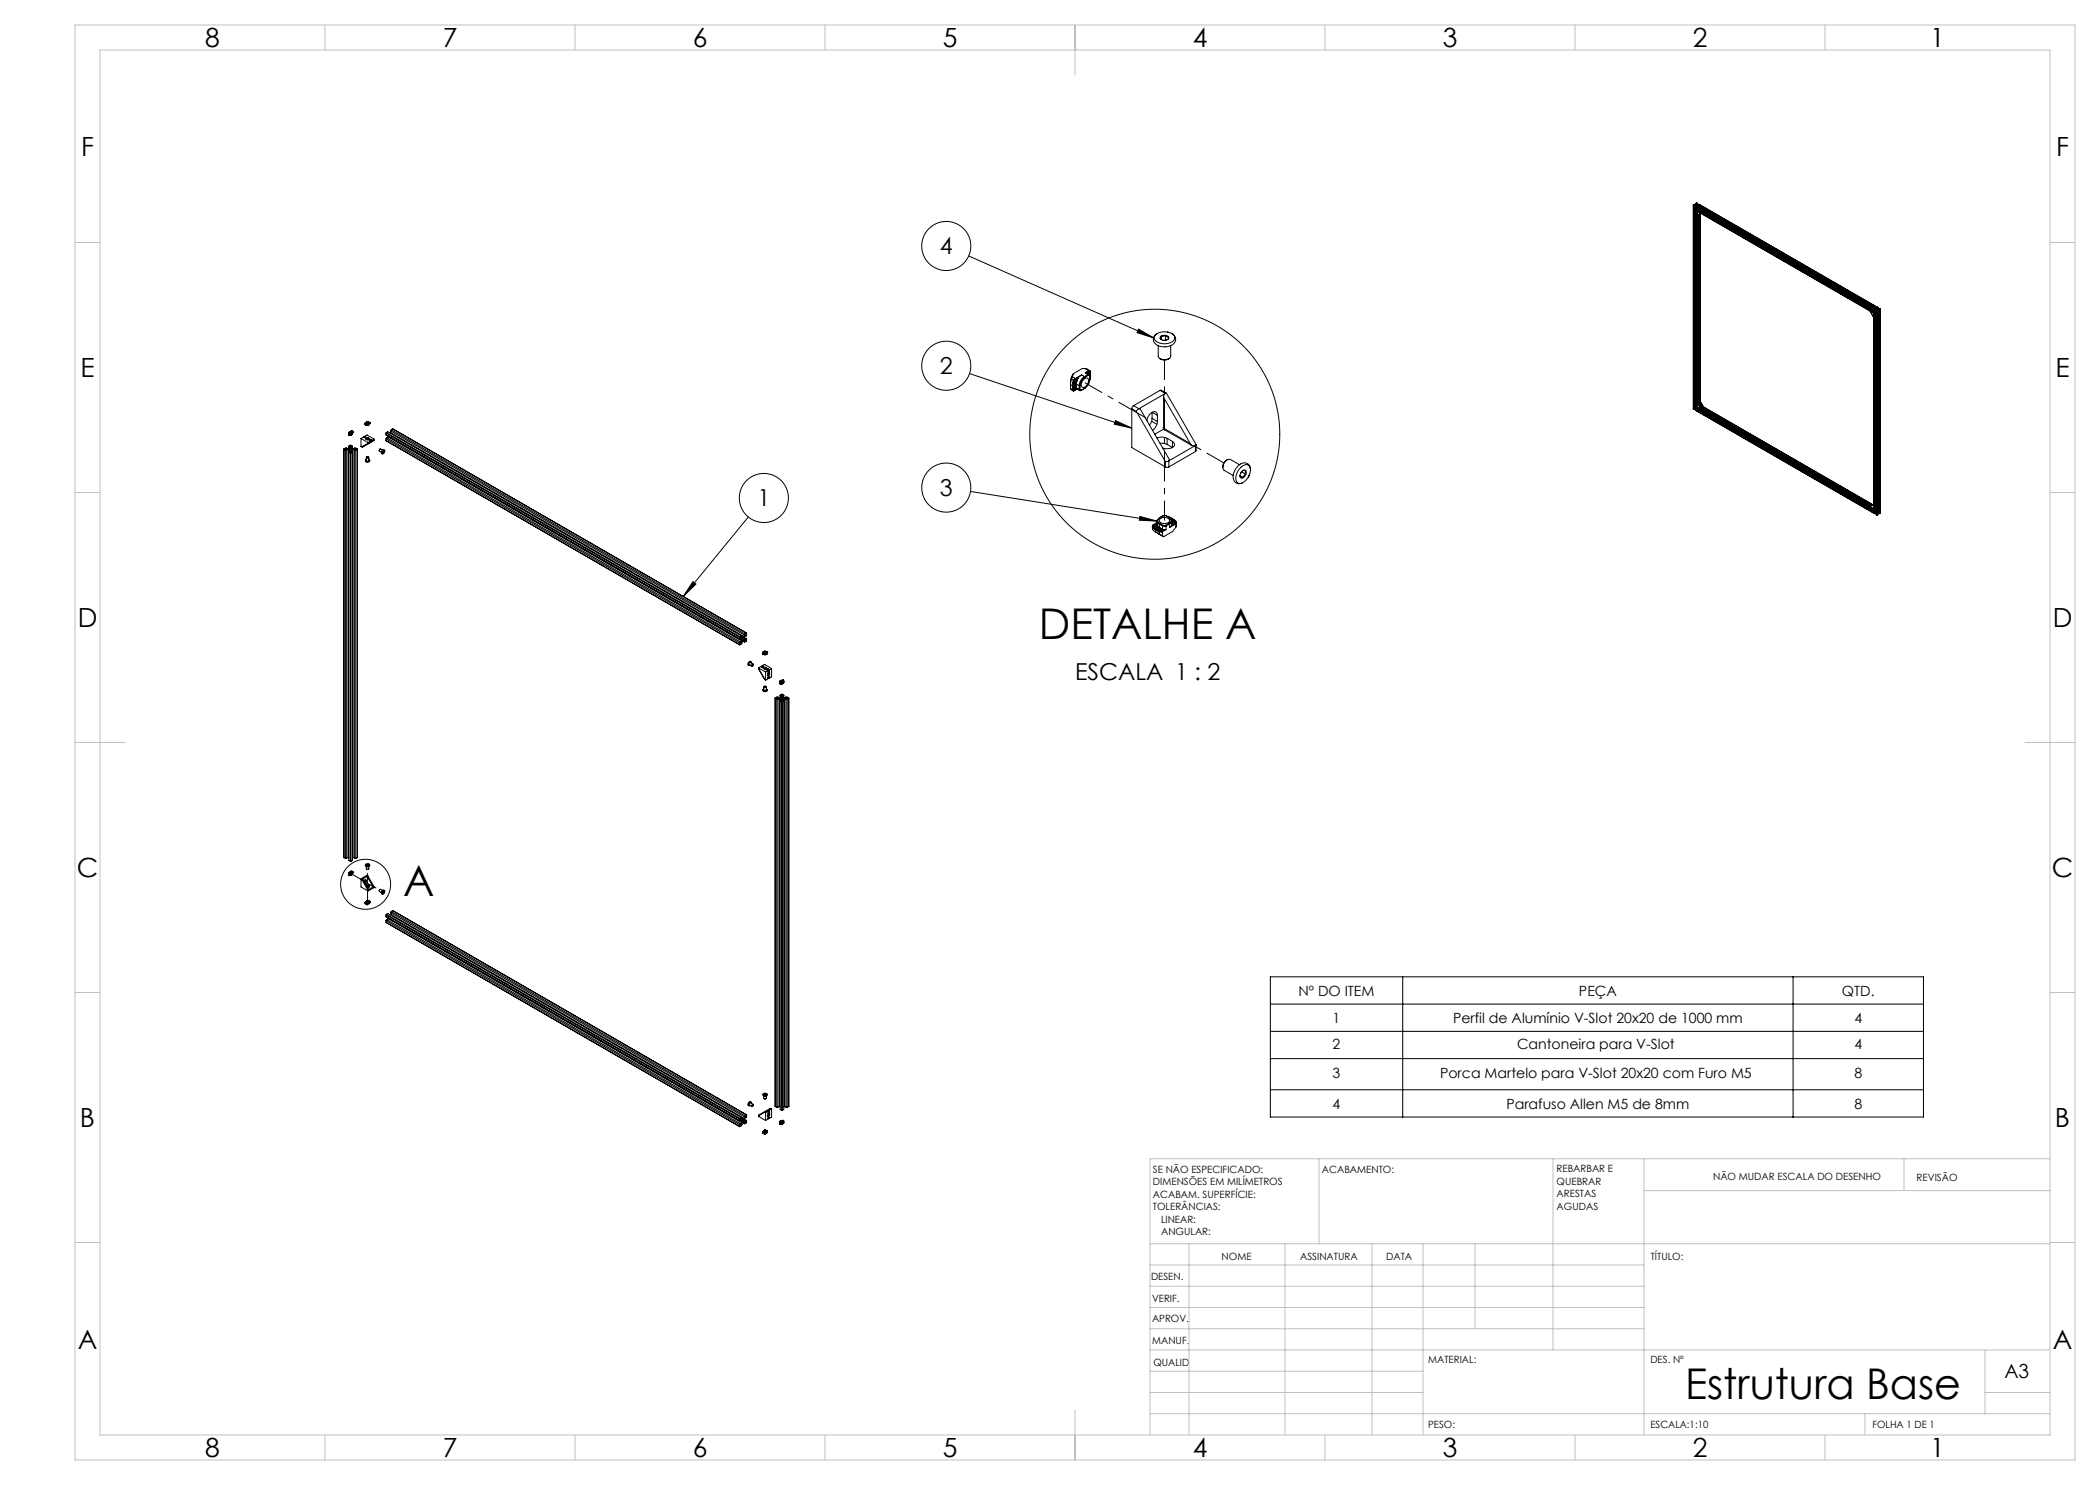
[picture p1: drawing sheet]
<svg xmlns="http://www.w3.org/2000/svg" width="420mm" height="297mm" viewBox="0 0 420 297" stroke-linecap="round" stroke-linejoin="round" font-family="sans-serif">
<g fill="none" stroke="#000" stroke-width=".2">
<path d="M193.7 51.2l37.1 16.4M338.7 41v40.8M338.7 41l.1 .1M338.8 41.1h.1M338.8 41.1v40.8M338.9 41h.2M338.9 41v.1M338.9 40.9l-.2 .1M338.9 40.9h.3M338.9 40.9v.1M338.9 41.1v40.8h-.1M339.1 41l.1 .1"/>
<path d="M339.1 41v40.8M339.2 40.9v-.2l.1-.1 .2 .1v.2M339.2 41.3l.1 .1M339.2 41.1h.1M339.2 41.1v41l.1 .1M339.2 40.9h.1M339.2 41.1v.1M339.2 41h.3zM339.2 40.7v.2M339.2 40.7v.1M339.3 41.4h.1M339.3 41.4v40.8"/>
<path d="M339.3 42.2l35.4 20.4M339.3 41.6l.1 .3M339.3 41.4l35.6 20.5M339.3 41.4v.2M339.3 42v.2M339.3 42l35.4 20.4M339.3 41.6l35.4 20.4M339.3 42l.1-.1 35.3 20.4M339.4 41.4h-.1M339.4 42.2v39.2M339.4 41.4l35.3 20.4M339.4 40.7l.1 .2"/>
<path d="M339.4 40.7l.1 .1M339.4 40.7v.2M339.5 41.1l-.1 .1 .1 .1M339.5 41.1h.1M339.5 40.9h.1M339.5 41.1v.1M339.5 41.9l.1-.1 35.1 20.3M339.5 43h.1M339.5 43h-.1h.1M339.5 41.3l-.1 .1M339.5 41.7v.1M339.5 43v37.5"/>
<path d="M339.5 41.3l35.4 20.4M339.5 43l.7-.3h-.1l-.1 37.6M339.6 41l.3 .1M339.6 41l-.1 .1M339.6 41v.3M339.6 43v37.4M339.7 40.9l35.7 20.5M339.7 40.9h.1h-.3M339.7 40.9l.1 .5M339.7 42.9v37.5M339.8 41.4l35.5 20.5M339.9 41.2v.1"/>
<path d="M339.9 42.8v37.5M339.9 41.1l35.3 20.4M339.9 41.1l-.1 .1 35.4 20.4M339.9 41.2l-.1 .2M340 42.8v37.4M340 41h.1M340 41l-.1 .1M340.1 42.6v.1M340.1 42.7l-.6 .3M193.9 74.7l32.5 10.9M214.1 77.7v.2l.5 .3M214.1 77.7l.5 .3"/>
<path d="M214.3 75.8l-.2 1.1 .4 .3M214.3 75.8l.5 .3M214.5 75.3l.6 .4-.4 .2M214.5 75.3l-.2 .5M214.5 77.8l.1 .2M214.5 77.1v.1M214.5 78l.2 .2M214.5 76.8l.1 .2-.1 .1M214.5 76.5l.1 .2M214.5 77.2h.1M214.6 78h-.1M214.6 76.2l.1 .2-.2 .1"/>
<path d="M214.6 76.7l-.1 .1M214.7 78.2h.1M214.7 74.7l-.2 .6M214.7 74.7l-.6 1.2v1.8M214.7 75.9l.1 .2M214.8 76.1l-.2 .1M215.2 77.1l.1 .2M215.2 77.6l.2 .2M215.2 77.6l-.7 .4M215.2 76.4l.1 .2M215.2 76.4l-.7 .4M215.3 77.6h-.1"/>
<path d="M215.3 76.8l.5 .3M215.3 76.8l-.8 .5 .1 .2M215.3 76.8l-.1 .1 .1 .2-.8 .4 .1 .2-.1 .1M215.3 77.3l-.1 .1 .1 .2M215.3 77.6l.5 .3M215.3 77.3l-.8 .5M215.3 77.6l-.7 .4M215.3 76.6h-.1l.1 .2M215.3 76.6l-.8 .5M215.4 77.8l.5 .3M215.4 77.8l-.7 .4M215.4 77.8h.1"/>
<path d="M215.4 76.3l-.2 .1M215.4 76.3l-.8 .4M215.5 76l-.2 .1 .1 .2M215.5 76l-1 .5M215.7 75.6l-.2 .1v.3M215.7 75.6l-1.1 .6M215.8 77.1h.2M215.8 77.9h.2M215.8 77.9l.1 .2M215.8 77.1v.8M216 77.9l.1 .2 .2-.1M216 77.1v.8"/>
<path d="M216.3 78.1h-.4M216.3 78v.1M216.3 75l-.5 .3-.1 .3M216.3 75l-1.6 .9M216.3 75l.6 .3M216.7 75.9l.6-.3h.2a1.21 1.21 0 0 1-1 1.9 1.05 1.05 0 0 1 .2-1.6zM216.9 75.3a2.34 2.34 0 0 0-1.1 1.8M216.9 75.3l.1 .2M216.9 73.7l1 .4M216.9 73.7h-.4l-1.8 1M216.9 73.7l.9 .5M217 75.5a2.15 2.15 0 0 0-1 1.6"/>
<path d="M217 77.6l-.7 .5M217 77.6l-.7 .4M217.1 74.6l.5 .3M217.2 74.5l.7 .4 .1 .3M217.2 74.5l-.1 .1M217.6 74.9l.1 .2M217.6 74.9l-.7 .4M217.7 75.1l.2-.1 .1 .2M217.7 75.1l-.7 .4M217.8 74.2l-.7 .4M217.8 74.9l.2-.1 .1 .2M217.8 74.9h-.2"/>
<path d="M217.9 74.1l-.1 .1M217.9 74.1l.2 .1M217.9 74.1l-.7 .4M218 75.9a2.15 2.15 0 0 1-1 1.7M218 75.2v.7M218.1 75.7h.1M218 75.2h.1M218 75.3l.1 .2M218 75.3h.1M218.1 74.2v.3l-.5 .2 .4-.2 .1 .2-.3 .2M218.1 74.2l-.7 .4M218.1 75.5h-.1l.1 .2"/>
<path d="M218.1 75.5h-.1M218.1 75.2l-.1 .1M218.1 75h-.1l.1 .2M218.1 75h-.1M227.7 65.8l3.1 1.8-3.4-1.1zM231.1 67a2.81 2.81 0 0 1 3.8 .3 1 1 0 0 1-.8 1.2 2.95 2.95 0 0 1-3.1-.5l-.2-.7zM231.6 69.1v2.1l.4 .5M232 71.7l.2 .1a1.57 1.57 0 0 0 1.6-.1M232 78.1l.3-.1 1 .6M232 78.1l-5.3 3M232 78.1l1.1 .6M232.1 67.4a1.11 1.11 0 0 1 1.7 .2 1.03 1.03 0 0 1-1.8 0z"/>
<path d="M232.3 67.2l-.2 .5 .3 .3M232.3 67.2v.7M232.7 79.5l5.5 9.5M232.7 79.5v6.3M233.1 78.7l-.4 .8M233.1 78.7l-5.3 3M233.1 67.1l-.8 .1M233.1 67.1l.6 .4-.2 .4M233.1 68h.1M233.1 68l-.3 .1M233.1 67.1v.9M233.3 78.7l5.9 10.2-.1 .2"/>
<path d="M233.3 78.7h-.2M233.5 66.4l.1 .1M234.1 69.1v2.1a1.49 1.49 0 0 1-2.1 .5M234.3 66.7a1.28 1.28 0 0 1 .8 1.3 1.28 1.28 0 0 1-1 1.1 2.83 2.83 0 0 1-3.3-.7 1.23 1.23 0 0 1 .6-1.7M374.1 62.2v.1M374.1 62.3l.6 1M374.7 63.3h.1M374.7 62.6h.1M374.7 61.8v40.9M374.7 61.8h.1M374.9 61.7l-.2 .1M374.9 61.7h.1"/>
<path d="M374.9 61.9v40.8M375 61.8l-.1 .1M375 61.8h.2M375 61.7v.1M375 61.7v41h-.1M375.2 61.8v40.9M375.2 61.6h.1M375.2 61.5h.4v.2M375.2 62.1l.2 .1M375.2 61.5v.2M375.2 61.7v.1M375.2 61.5v.1"/>
<path d="M375.3 61.9h.1M375.3 61.9v.1M375.3 61.9l-.1 41 .2 .1M375.3 61.9v.2M375.3 61.8h.2zM375.3 61.5v.2M375.3 61.5l-.1 .3M375.3 61.5l-.1 .1M375.4 62.2h.1M375.4 62.2v40.8M375.5 61.5l.1 .1M375.5 61.5v.2"/>
<path d="M375.5 61.9l.1 41-.2 .1M375.5 61.9h.1M375.5 61.9v.2M375.5 61.7h.1M375.6 61.7l.1 .1M375.6 62.1l-.2 .1M375.7 61.8h.1M375.7 61.8l-.1 .1M375.7 61.8v40.9M375.8 61.7v.1M375.8 61.9h.1M375.8 61.7l.3 .1"/>
<path d="M375.8 61.9v40.8h.1M375.8 61.8v.1M375.9 61.9v40.8M376.1 61.8l-.2 .1M376.1 61.8h.1M376.1 61.8v40.9M68.8 89.8v81.7M68.8 89.9l.3 .1M68.8 89.9v81.6M69.1 90h.2M69.1 90v81.7M69.3 89.9h.3"/>
<path d="M69.3 89.9h-.1l.1 .1M69.3 89.9v.1M69.3 89.6h-.2l-.3 .3M69.3 89.6l-.1 .1h.7M69.3 90v81.7h-.2M69.3 89.6v.2M69.6 89.9l.5 .2v.2h-.3v81.8l.3 .2M69.6 89.9v81.6M69.8 87v.1M69.8 87h.1M69.8 89.7v-.5l.3-.2 .4 .2v.5M69.8 90.4l.3 .2"/>
<path d="M69.8 86.6v.3M69.8 86.6h.1M69.8 90.3l.1-.3v.3M69.8 86.5v.1M69.8 86.5l.1 .1M69.8 86.9v.1M69.8 87l.1 .1M69.8 86.8h.1M69.8 86.8v.1M69.8 86.7h.1M69.8 86.7l.1 .1M69.8 87.1h.1"/>
<path d="M69.8 86.9h.1M69.9 86.7h.1M69.9 89.6v.1M69.9 86.4l-.1 .1M69.9 86.4l-.1 .6M69.9 86.6v.1M69.9 86.6h.1M69.9 89.8a.22 .22 0 0 1 .3-.1 .22 .22 0 0 1 .1 .2l-.3 .1zM69.9 89.3l.2 .2-.2 .1M69.9 89.3l-.1 .1M69.9 89.3v.3M70 86.8h.1"/>
<path d="M70 86.9v.1M70 86.9h.1M70 86.8l.1 .1M70 86.9l.1 .1M70 86.7h.1M70 86.7l-.2 .1M70 87l-.2 .1M70 87h.1M70 87l.1 .1M70 86.9l-.2 .1M70 86.8v.1M70 86.8l-.2 .1"/>
<path d="M70 86.7v.1M70 86.7l-.1 .1M70 87l-.1 .1M70 86.6v.1M70 86.6l-.2 .1M70 86.6h.1M70 86.6l-.1 .1M70.1 90.6h.1M70.1 90.6v81.7M70.1 86.5l-.1 .1M70.1 86.5l-.2 .1M70.1 86.9h.1"/>
<path d="M70.1 87h.1M70.1 87v.1M70.1 86.9v.1M70.1 86.5h.1M70.2 87h-.1M70.2 87h.1M70.2 86.4l-.1 .1M70.2 86.4l-.3 .2M70.2 86.4l.1 .1M70.2 90.6v81.7M70.3 86.5l-.2 .4M70.3 86.5h.1"/>
<path d="M70.3 86.2h.1M70.3 86.2l.2 .1M70.3 86.2l-.4 .2M70.3 89.3l-.1 .2 .4 .3 .5-.1-.2-.1M70.3 89.3l.2 .1M70.3 89.3v.3M70.3 87h-.1M70.3 86.3l.2 .1M70.4 89.6v.1M70.4 89.7h.1M70.4 90.3v-.3v.3M70.5 86.4v.1"/>
<path d="M70.5 86.4l-.2 .1M70.5 86.2v.1M70.5 86.2l-.2 .1M70.5 90.4l-.3 .2M70.5 86.4h.1M70.5 86.6l-.2 .4M70.5 86.5v.1M70.5 86.3h-.2M70.5 86.3h.1M70.5 86.5h.1M70.5 86.3l.1 .1M70.5 86.4l.1 .1"/>
<path d="M70.6 86.5h.1M70.5 86.6h.1M70.6 86.3l-.3 .2M70.6 86.5h-.1M70.6 86.4h-.1M70.6 86.3h-.1M70.6 89.9l-.4 .2v.2h.3v81.8l-.3 .2M70.6 89.9h.4M70.6 89.9v81.6M70.9 89.6h.3l.3 .3M70.9 90h.3M70.9 89.6v.2"/>
<path d="M70.9 90v81.7h.3M71 89.9h.1l-.2 .1M71 89.9v.1M71.2 90v81.7M71.5 89.9l-.3 .1M71.5 89.9v81.6M71.5 89.8v81.7M72.2 87.7l1.2-.7 1.3 .9M72.2 89.2l.2 .2M72.2 87.7l1.3 .8M72.2 87.7v1.5M72.4 89.4h.1"/>
<path d="M72.8 87.4l.1 .1M72.8 87.4h.1M72.9 87.4v.1M73 84.8v.1M73 84.7v.2M73 84.9h.1M73.1 84.5l-.1 .2 .2 .1M73.1 84.5l.2 .1M73.1 84.9h.1M73.1 87.3l-.3 .1M73.1 87.4l-.2 .1M73.1 87.3l-.2 .1"/>
<path d="M73.1 87.3v.1M73.2 84.8l.2 .1M73.2 84.8v.1M73.2 84.9v.1M73.2 87.8h.4M73.2 85h.1M73.3 91.9a.22 .22 0 0 0-.2 .3 .22 .22 0 0 0 .3 .1 .28 .28 0 0 0 .4 0 .28 .28 0 0 0 0-.4 .35 .35 0 0 1 0 .5 .35 .35 0 0 1-.5 0 .27 .27 0 0 1-.2-.2 .27 .27 0 0 1 .1-.3M73.3 91.5v.6l.2 .1 .3-.1v-.6M73.3 84.6l.3 .1M73.3 85h.1M73.3 84.6l-.1 .2M73.3 91.4h.4l-.3 .1z"/>
<path d="M73.4 85h.1M73.4 84.9v.1M73.4 91.4h-.1M73.5 84.9h-.1M73.5 84.9v.1M73.5 87.8v.2M73.5 88.5h.2M73.5 88.7h.2M73.5 88.5v.2M73.5 88.8l-1 .6M73.5 88.7l-1.1 .7M73.6 84.7l-.1 .2"/>
<path d="M73.6 87.6a.25 .25 0 0 0-.3-.1 .25 .25 0 0 0-.1 .3M73.6 87.6l.2 .1M73.6 87.6v.2M73.7 91.4a.21 .21 0 0 1-.2 .2 .21 .21 0 0 1-.2-.2M73.7 88.5v.2M73.7 85h-.4M73.7 85h.1M73.7 85v-.1l-.2 .1M73.8 87.7h.1a.28 .28 0 0 1-.2 .3 .28 .28 0 0 1-.3-.1l-.2-.1M73.8 87.7v.2l-.2-.1M73.9 84.9l-.2 .1M73.9 84.9h.1"/>
<path d="M73.9 84.8v.1M73.9 88l.1 .2M74 84.5l-.4 .2M74 84.5l-.5-.2-.4 .2M74 84.5v.2M74 84.7l-.1 .2M74 84.7h.1M74 88.1v.1M74.2 88h-.3l.1 .1M74.2 88.1l-.2 .1M74.2 88l-.2 .1M74.2 88v.1"/>
<path d="M74.2 87.9v.2M74.7 88.1l-2.2 1.3M74.7 87.9l-1 .6M74.7 87.9v.2M74.7 88.1l-1 .6M74.8 87.8l-.1 .3M76 89.8l-.2 .3M76.5 90l-.4-.2-.2 .2v.2l.4 .3M76.5 90.2a.25 .25 0 0 1 .4-.1 .25 .25 0 0 1 0 .4 .27 .27 0 0 1-.2 .3 .27 .27 0 0 1-.3-.2zM76.5 90.4l.2 .1zM76.6 90.3h.1M76.6 90.3v.1"/>
<path d="M76.6 90.3l.2 .1M76.6 90.3h.2l-.2 .3zM76.7 90.2l.1 .2M76.8 90.4l-.1 .1M76.9 90.3a.35 .35 0 0 0-.3-.4 .35 .35 0 0 0-.3 .5 .26 .26 0 0 0 0 .3 .26 .26 0 0 0 .4 0M77.2 88.1v.1M77.2 88.1l70.7 40.9M77.2 87l70.8 40.9M77.2 86.6v.4M77.2 87.8v.3M77.2 86.6l70.7 40.9M77.2 87l.1 .1"/>
<path d="M77.2 87.8l.1-.3 70.7 40.9M77.2 87.8l70.7 40.8M77.3 86.5l-.1 .1M77.3 86.5l70.7 40.8M77.3 86.5l.3-.2 70.7 40.9M77.6 87.4l70.7 40.8M77.6 87.2v.2M77.6 87.4l-.1 .2M78.1 86.5l70.7 40.8M78.1 86.5l-.1 .1M78.2 86l70.8 40.8M78.2 86l-.1 .2 70.7 40.8"/>
<path d="M78.3 86.3l-.2 .2M78.5 85.8l70.8 40.8M78.5 85.8l-.3 .2M78.6 85.8h-.1M194.1 98.3l37.3 5.9M223.1 84.1l3.3 1.5-3.5-.8zM226.4 81.7v7.8l6.7 3.9M226.4 81.7l.9 .6M226.7 81.1l-.3 .6M226.7 81.1l1.1 .6M227.3 82.3l5.8 10M227.8 81.7l.3 .1 5.8 10.1-.1 .3"/>
<path d="M227.8 81.7l-.5 .6M230.4 83.7v.4l-.5 .9M230.4 83.7l1.1 .6M231.4 87.6h.1a2.38 2.38 0 0 1 1.9 .1M231.5 83.1l-.3-.7a1.6 1.6 0 0 0-1.8 1.7M231.5 84.3a2.36 2.36 0 0 1-1 1.8M231.5 83.1v1.2M231.5 83.1l-1.1-.6v1.2M232 88.7h1l.4 .2M232.7 85.8l5.5 3.2M232.7 85.8l-1.7 1M233.1 93.4h.7"/>
<path d="M233.1 92.3v1.1M233.4 87.7l1.1 .6M233.4 87.7v1.2M233.8 92.2l-.7 .1M233.8 92.2v1.2M234.5 88.3l.4 .5a1.6 1.6 0 0 1-2.4 .8M234.5 88.3v1.2l-1.1-.6M238.2 89l.9 .1M239.1 89.1v1.2M239.1 90.3l-5.3 3.1M239.1 89.1l-5.3 3.1M239.2 88.9v1.2l-.1 .2"/>
<path d="M244.6 93.5l.2 .6 1.9 1M245.4 92l-.1 .1a1.57 1.57 0 0 0-.7 1.4M247.9 92.9l-1.8-1a1.49 1.49 0 0 0-1.5 1.6M248 95.2l.6 .3M248 95.1l.1 .4h.5M248.2 93.4a1.08 1.08 0 0 1 1.8 0 2.84 2.84 0 0 1-2 3.3 .93 .93 0 0 1-.8-1.2 3.4 3.4 0 0 1 1-2.1zM248.3 94.3v.1M248.3 94.4l-.2 .3M248.3 94.4l.8 .4M248.4 94.3l.2-.2 .5-.1a1.03 1.03 0 0 1-.9 1.6 .89 .89 0 0 1 .2-1.3zM248.6 94.1h.5v.7M249.1 94.8l-.5 .7"/>
<path d="M249.9 94.8l-.3 .7M250.1 94a1.32 1.32 0 0 0-.9-1.4 1.32 1.32 0 0 0-1.5 .5 2.67 2.67 0 0 0-.8 3.2 1.2 1.2 0 0 0 1.6 .3M338.7 81.8h.1M338.7 81.8l.1 .1M338.9 81.8h.2M339.1 81.8l.1 .1M339.3 82.2h.1M339.3 82.2l35.4 20.4M339.3 81.6l.1 .3M339.3 82l35.4 20.4M339.3 81.6l35.4 20.4M339.3 81.4v.2"/>
<path d="M339.3 82v.2M339.3 82l.1-.1 35.3 20.4M339.4 81.4l35.3 20.5-35.4-20.5M339.4 81.4h-.1M339.4 81.4h.1M339.4 80.5l.1 .1M339.5 81.9l.1-.1 35.1 20.3M339.5 80.6l.6 1.1M339.5 81.7v.2M339.5 80.6h.1M339.6 80.6l.5 1M339.7 80.9l.3-.2-.2 .4"/>
<path d="M339.8 80.7h.1M339.9 81h.1M339.8 80.7l-.1 .1M339.8 80.7l.2 .1M339.8 80.8h.1M339.8 80.8v.1M339.8 80.8l.1 .1M339.8 80.8v.2zM339.8 81.1h.1M339.9 80.8v.1M339.9 80.7l-.2 .1M339.9 81.1l.4 .1-.3 .1"/>
<path d="M339.9 81.1h.1M339.9 80.9v.1M340 80.2l.1 .1M340 80.2l-.6 .3M340 80.9h.1M340 81.2h.1M340 81.4h.1M340 80.4v.6M340 81l.6 .3M340 80.4l.6 .9M340 81l-.1 .1M340.1 80.3l-.1 .1"/>
<path d="M340.1 81.7v.1M340.1 80.3l-.6 .3M340.1 81.2h-.1M340.1 81.2v.1M340.1 81.3h.1M340.1 81.3h-.1M340.1 80.3h.1M340.1 80.3l.6 1M340.1 81.1h.1M340.1 81.6v.1M340.1 81.6v.2M340.2 81.4h.1"/>
<path d="M340.2 81.1l.1 .2-.2 .1M340.2 81.7l33.9 19.6v.1M340.3 81.3l-.2 .1M340.3 81.7l33.8 19.5M340.4 81.6l33.9 19.5M340.6 81.5l33.8 19.5M340.6 81.3h.1M340.7 81.3v.2M340.7 81.5l-.6 .3M340.7 81.3l-.6 .3M340.7 81.3h.1M340.7 81.4l33.9 19.5"/>
<path d="M138.6 116.3l.6 .5-2.6 2.5zM149.7 103.4l-13.1 15.9M228 103.3l3.4 .9-3.5-.2zM230.5 105.3h.1M230.5 105.7v.1M230.5 105.8l.6 .6M230.5 105.3v.5M230.5 105.3l.1 .1M230.6 105.4l.2 .2M230.8 105.6l.2 .1M231 105.7l.1 .2M231.1 105.9v.5"/>
<path d="M231.2 105.9l.1 .2 .1-.1M231.4 106l.1 .2 .1-.1M231.4 104.5l-.8 .5-.1 .3M231.4 104.2v.8M231.4 104.7l-.9 .6M231.5 105.2l-.1-.2-.8 .4M231.6 106.1l.1 .2 .1-.1M231.6 105.4l-.1-.2-.7 .4M231.8 105.5l-.1-.2-.7 .4M231.8 106.2l.1 .2 .2-.1M231.8 106.2v.6l.7 .4v-.9M231.9 105.5l-.8 .4"/>
<path d="M231.9 104.8l.6 .4M231.9 105.5l.1 .2M231.9 104.8v.7M231.9 103.6h.1a.59 .59 0 0 0-.4 .5 .59 .59 0 0 0 .4 .6M231.9 103.6a.68 .68 0 0 0-.5 .6 .68 .68 0 0 0 .5 .6M231.9 103.9a1.31 1.31 0 0 1 2 .2 1.21 1.21 0 0 1-2.1 0zM232 104.7l-.1 .1M232 104.7l.6 .4M232.1 106.3l.2 .1 .2-.1M232.2 105.8l-.1-.2-.7 .4M232.4 105.9l-.1-.2-.7 .4M232.5 105.2h.7"/>
<path d="M232.5 105.8l.1 .2M232.5 105.2v.6M232.5 105.8l-.7 .4M232.6 105.1h.5M232.6 105.1l-.1 .1M232.7 103.2h.5M232.7 103.2l-.8 .4M233 106l-.2-.1-.7 .4M233.1 105.1l.1 .1M233.2 103.2l.6 .3M233.2 105.2v.7l-.7 .4M233.3 103.1l-.6 .1"/>
<path d="M233.3 103.1l-.1 .1M233.3 103.1l.6 .4M233.7 103.4l.3 .1M233.8 103.5a.59 .59 0 0 1 .4 .6 .59 .59 0 0 1-.4 .5M233.8 104.6l.1 .2M233.8 104.6l-.7 .5M233.9 103.5v.1M233.9 103.5h-.1M233.9 103.6l.2-.1 .1 .2M233.9 103.6a.65 .65 0 0 1 .5 .6 .65 .65 0 0 1-.5 .6M233.9 104.8l-.7 .4M234.1 103.7l.2-.1 .1 .2"/>
<path d="M234.2 103.9l.3-.2 .1 .2M234.4 104.2v.8M234.8 104l-.1-.2-.4 .2M235 104.2l-.1-.2-.5 .3M235.1 104.3v-.2l-.7 .4M235.2 105.4l-.7 .9-1.8 1-1.6-.9M235.2 104.8l.1-.3-1 .5-.1 .4M235.2 104.8l-1.3 .7v-.7M235.2 104.8v.6M235.3 104.5l-.1-.2-.8 .5M235.3 104.5l-.1 .9M374.1 101.4l.6 .4"/>
<path d="M374.1 101.3v.1M374.7 101h.1M374.7 101l-.6 .3M374.7 100.9v.1M374.7 100.9l-.6 .4M374.7 100.9h.1M374.7 102.6h.1M374.7 102.4h.1M374.7 102.7h.2M375 102.7h.2M375.2 102.7h.1M375.4 103h.1"/>
<path d="M375.7 102.7h-.1M375.7 102.7h.1M376.1 102.7h-.2M376.1 102.7h.1M147.9 127.5l.1 .4M148 127.3l-.1 .2M148 127.8l.3 .2M148 127.9l.2-.3 .1 .1v.5M148 128.4v.2l.2-.1M148 128.4l-.1 .2M148 127.8l.4 .1M148 128.4l.2 .1"/>
<path d="M148.3 128.5l.1 .1M148.3 127.2h.1l-.2 .3 .2 .1 .4-.3M148.3 127.2l-.3 .1M148.3 127.3l.3 .2M148.3 127.9h.1M148.3 128.2l-.1 .3M148.4 128.6l-.4 .4-.1-.4M148.5 127.6h.2a.21 .21 0 0 1 0 .3 .21 .21 0 0 1-.3 0zM148.6 128.1h.1M148.7 128.1l.3 .1M148.8 127l.2-.1v.1M148.9 127.6h.1"/>
<path d="M148.9 127h.1M148.9 127.5l.4 .3v.4l-.3 .2-.5-.2M148.9 127.7l.3 .2M149 126.8l.3-.2-.1 .6M149 126.8l-.2 .2M149 128.2l-.2-.2-.4 .2-.2 .5 .2-.1M149 128.2l-.2 .1M149 127l-.2 .3M149 127.1l.2 .1M149.2 127.2v-.2l-.3 .4v.5h.3M149.2 127.7v.2M150.3 132.5a.38 .38 0 0 0-.5-.2 .38 .38 0 0 0-.2 .5 .26 .26 0 0 0 .1 .3 .26 .26 0 0 0 .3-.1 .22 .22 0 0 1-.3 0 .22 .22 0 0 1 0-.3 .28 .28 0 0 1 .2-.3 .28 .28 0 0 1 .4 .2"/>
<path d="M150.6 132.8l-.5-.3-.3 .1v.3l.6 .3M150.7 133v-.2a.21 .21 0 0 0-.4 .1 .2 .2 0 0 0 .2 .3M151.7 133.6l.1 .2M151.7 133.8l1.2 2.1M151.8 133.8h.1M152.3 133.3l.1 .1M152.3 133.3h.1M152.4 133.3v.1M152.5 130.6v.2M152.5 130.7h.1M152.5 130.8h.1M152.6 130.4l-.1 .2 .2 .1"/>
<path d="M152.6 130.4l.2 .1M152.6 130.8h.1M152.6 133.2l-.3 .1M152.6 133.3l-.2 .1M152.6 133.2l-.2 .1M152.6 133.2v.1M152.7 130.7l.2 .1M152.7 130.7v.1M152.7 130.8h.1M152.7 130.8v.1M152.7 137.8a.26 .26 0 0 0-.1 .3 .26 .26 0 0 0 .2 .2M152.7 133.7h.4"/>
<path d="M152.7 130.9h.1M152.8 130.9h.1M152.8 137.4v.6l.2 .1 .3-.1v-.6M152.8 137.8h-.1a.38 .38 0 0 0 .3 .5 .38 .38 0 0 0 .4-.3l-.1-.2M152.8 130.9h-.1M152.8 130.5l.3 .1M152.8 130.5l-.1 .2M152.8 130.9h.4M152.8 137.3h.4l-.2 .1zM152.9 130.8v.1M152.9 130.9h.1M152.9 137.2l-.1 .1"/>
<path d="M152.9 135.9l.2 .1M153 130.8h-.1M153 130.8v.1M153.1 133.7l.1 .2M153.1 130.6l-.1 .2M153.1 133.5a.25 .25 0 0 0-.3-.1 .25 .25 0 0 0-.1 .3M153.1 133.5v.2M153.1 134.4v1.6M153.1 133.5l.2 .1M153.2 137.2v.1a.21 .21 0 0 1-.2 .2 .21 .21 0 0 1-.2-.2M153.2 130.9h.1M153.2 130.9v-.1l-.2 .1"/>
<path d="M153.3 137.8a.35 .35 0 0 1 0 .5 .35 .35 0 0 1-.5 0M153.3 133.6h.1a.28 .28 0 0 1-.2 .3 .28 .28 0 0 1-.3-.1l-.2-.1M153.3 133.6v.2l-.2-.1M153.4 130.8l-.2 .1M153.4 130.8h.1M153.4 130.7v.1M153.4 133.9l.1 .2M153.5 130.4l-.4 .2M153.5 130.4l-.5-.2-.4 .2M153.5 130.4v.2M153.5 130.6l-.1 .2M153.5 134v.1"/>
<path d="M153.6 134.6l.1 .2M153.6 134.2l.1 .2M153.6 135.5l.1 .2M153.6 135.5h.1M153.6 134.2l.1 .1M153.7 133.9h-.3l.1 .1M153.7 133.9l-.2 .2M153.7 133.9l-.2 .1M153.7 134.8l-.2 .3M153.7 134.8l.2 .1M153.7 133.9h.1M153.7 133.8v.1"/>
<path d="M153.8 134.1l.1 .1M153.8 135.4h.1M153.8 134.1l-.2 .1M153.8 135.4l-.2 .1M153.9 134.2l-.2 .2v-.1M153.9 135.4l-.2 .3v-.2M153.9 134.2l-.2 .1M153.9 135.4l-.2 .1M153.9 134.9a.25 .25 0 0 1-.1 .3 .25 .25 0 0 1-.3-.1M153.9 134.6a.28 .28 0 0 0-.3 0 .28 .28 0 0 0-.1 .3v.2M153.9 134.6l-.2-.1v.3M153.9 134.6v.3"/>
<path d="M154.3 133.7v1.6l-1.2 .7M154.3 133.7l-1.4-.8-1.1 .7 1.3 .8M154.3 133.7l-1.2 .7M155 139.6l.1 81.7M155.1 139.7l.2 .1M155.1 139.7v81.6M155.3 139.8h.3M155.3 139.8v81.7M155.5 139.7h.4M155.5 139.7h-.1l.2 .1M155.5 139.7v.1M155.6 139.4h-.3l-.2 .3"/>
<path d="M155.6 139.4v.2M155.6 139.8v81.7h-.3M155.9 139.7l.4 .2v.2h-.3v81.8l.3 .2M155.9 139.7v81.6M156 136.4l.1 .1M156 136.6h.1M156 136.4v.2M156 136.6v.1M156 136.7h.1M156 136.4h.1M156 136.5h.1M156 136.3h.1"/>
<path d="M156 136.3v.1M156 136.3l.2 .1M156 136.7v.1M156 136.8h.1M156 139.5v-.5l.4-.2 .4 .2v.5M156.1 136.2l-.1 .1M156.1 136.2h.1M156.1 136.6v.2M156.1 136.6h.2M156.1 136.5v.1M156.1 136.2h.1l-.2 .2M156.1 139.5h.1"/>
<path d="M156.1 139.4v.1M156.2 139.6a.22 .22 0 0 1 .2-.1 .22 .22 0 0 1 .2 .2l-.3 .1zM156.2 136.1h.1M156.2 139.1l.1 .2-.4 .3-.5-.1 .2-.1M156.2 139.1l-.2 .1M156.2 139.1v.3M156.2 136.4l-.1 .1M156.2 136.4h.1M156.2 136.1h.2M156.2 136.1l-.1 .1M156.3 136.6l.1 .2M156.3 136.4v.2"/>
<path d="M156.4 136.8h-.3M156.5 136.4h.2l-.2 .3zM156.6 136l-.4 .1M156.6 136l.1 .1M156.6 139.1l-.1 .2 .4 .3 .5-.1-.2-.1M156.6 139.1l.2 .1M156.6 139.1v.3M156.6 136h.1M156.7 136.2l.1 .2M156.7 136.2l-.4 .2M156.7 139.4v.1M156.7 139.5h.1"/>
<path d="M156.7 136.1v.1M156.7 136.1l.1 .5-.4 .2M156.9 139.7l-.4 .2v.2h.3v81.8l-.3 .2M156.9 139.7h.3M156.9 139.7v81.6M157.2 139.4h.2l.3 .3M157.2 139.8h.2M157.2 139.8v81.7h.2M157.2 139.4v.2M157.2 139.7h.2l-.2 .1M157.2 139.7v.1M157.4 139.8v81.7"/>
<path d="M157.7 139.7l-.3 .1M157.8 139.6l-.1 81.7M156 140.2l.3 .2M156.1 140.1v-.3v.3M156.3 140.4h.2M156.3 140.4v81.7M156.5 140.4v81.7M156.7 140.1v-.3v.3M156.8 140.2l-.3 .2M68.8 171.5l.3 .2M69.3 171.5h.3M69.6 171.5l.2 .1"/>
<path d="M69.8 175h.1M69.8 175l.1 .1M69.8 174.7v.2M69.8 174.7h.1M69.8 174.6l.1 .1M69.8 174.6v.1M69.8 175v.1M69.8 174.9h.1M69.8 175.1h.1M69.8 174.8h.1M69.8 174.8v.1M69.8 174.9v.1"/>
<path d="M69.9 174.7v.1M69.9 174.4l-.1 .2M69.9 174.4l-.1 .6M69.9 174.7h.1M69.9 175.1h.1M70 174.9l-.2 .1M70 174.9v.1M70 175h.1M70 175l-.2 .1M70 174.8h.1M70 174.7h.1M70 174.9h.1"/>
<path d="M70 175l.1 .1M70 175h-.2M70 174.8v.1M70 174.8l-.2 .2M70 175l-.1 .1M70 174.7l-.1 .1M70 174.6v.1M70 174.6l-.1 .1M70 174.7l-.2 .1M70.1 172.3h.1M70.1 174.6h-.1M70.1 174.6l-.2 .1"/>
<path d="M70.1 174.9h.1M70.1 175.1h.1M70.1 174.9v.2M70.2 175.1h-.1M70.2 175.1h.1M70.2 174.5l-.1 .1M70.2 174.5l-.3 .2M70.2 174.5l.1 .1M70.3 174.6l-.2 .3M70.3 174.6h.1M70.3 174.2l.1 .1M70.3 174.2l.2 .1"/>
<path d="M70.3 174.2l-.4 .2M70.3 175l-.1 .1M70.3 174.4l.2 .1M70.4 174.4h.1M70.5 174.5h.1M70.5 174.3h.1M70.5 174.3l-.2 .1M70.5 174.7l-.2 .3M70.5 174.5v.2M70.5 174.6h.1M70.5 174.7h.1M70.5 174.5l.1 .1"/>
<path d="M70.5 174.4l.1 .1M70.5 174.4l-.2 .2M70.5 174.4h.1M70.6 174.6h.1M70.6 174.5h.1M70.5 174.3l-.1 .1M70.6 174.6h-.1M70.6 174.4l-.3 .2M70.6 174.4h-.1M70.6 174.5h-.1M70.6 171.5l-.1 .1M70.6 171.5h.3"/>
<path d="M71.5 171.5l-.3 .2M72.2 175.8l.2 .1M72.2 175.8v1.6l1.3 .8M72.3 175.7l-.1 .1M72.3 175.7l.2 .1M72.4 175.9l1.1 2.1M72.5 175.8l1.2 2.1M72.5 175.8l-.1 .1M73 176.2l-.1 .3M73 176.2l.2 .1M73.1 172.9a.38 .38 0 0 1 .5-.2 .38 .38 0 0 1 .2 .4 .39 .39 0 0 1-.4 .2 .39 .39 0 0 1-.3-.4zM73.2 177h.4"/>
<path d="M73.2 176.1v-.1a.27 .27 0 0 0-.3 0 .27 .27 0 0 0-.1 .3M73.2 176.3l-.2 .4M73.2 176.1l-.2-.1v.2M73.2 176.1v.2M73.3 173.3v.5M73.3 177.2l.3 .1M73.3 173.8l.1 .1M73.3 175.1l.3 .1M73.3 175.1l-1 .6M73.4 175.1h-.1M73.4 172.9v.2zM73.5 175.4v1.3"/>
<path d="M73.5 176.7l1.1 .6M73.5 175.4l1.1 1.9M73.5 176.7l-.4 .2M73.5 175.2v.2M73.5 178.2h.2M73.5 178v.2M73.5 175.2l-1 .6M73.6 172.9h-.2M73.6 172.9v.2M73.6 173.1h.1M73.6 173.1h-.1M73.6 175.2l1.1 2.1"/>
<path d="M73.6 175.2h-.1M73.6 177l.2 .1M73.6 177v.3M73.6 172.8h.1M73.7 173.8l-.3 .1M73.7 177.9l-.2 .1M73.7 177.9v.3M73.8 173.3l-.1 .5h-.4M73.8 172.8a.38 .38 0 0 1-.1 .6 .38 .38 0 0 1-.5-.1l-.1-.2 .1-.3M73.8 177.1l.1 .1a.27 .27 0 0 1-.2 .2 .27 .27 0 0 1-.3 0M73.8 177.1v.3l-.2-.1M74.6 177.3h.1"/>
<path d="M74.7 177.3v.3M74.7 177.6l-1 .6M74.7 177.3l-1 .6M74.8 177.3l-.1 .3M75.8 178.2l.5 .3M76 177.9l-.2 .3M76 177.9h.1M76.5 178.1l-.4-.2-.3 .3M76.5 178.5l.2 .1zM76.6 178.2a.23 .23 0 0 1 .3-.1 .23 .23 0 0 1 0 .4 .28 .28 0 0 1-.2 .3 .28 .28 0 0 1-.3-.2zM76.6 178.4h.1M76.6 178.4l.2 .1"/>
<path d="M76.6 178.3l.2 .1-.2 .2zM76.7 178.3l.1 .2M76.8 178.5l-.1 .1M76.9 178.5v.1M76.9 178.3a.39 .39 0 0 0-.5-.2 .39 .39 0 0 0-.1 .6l.3 .1M73 180.5h.1M73 180.6h.1M73 180.6l.2 .2M73 180.5v.1M73.1 180.6h.1M73.1 180.6l.1 .1M73.2 180.7v.1"/>
<path d="M73.2 180.8l.3 .2M73.2 180.7h.1M73.2 180.3v.2M73.2 180.4l-.2 .1M73.3 180.6h-.2M73.3 180.6h.1M73.3 180.7l.1 .2M73.3 180.7v.1M73.3 180.8h.1M73.3 180.2v.3M73.3 180.5v.1M73.3 180.6l-.1 .1"/>
<path d="M73.3 180.2h.1M73.3 180.3h.4l-.2 .1zM73.3 180.5h.1M73.3 180.2v.2M73.3 180.4l.1 .1M73.4 180.6l-.2 .1M73.4 180.6v.1M73.4 180.5h.2M73.4 180.7h.1M73.4 180.5v.2M73.4 180.8v.1M73.4 180.9l.1 .1"/>
<path d="M73.4 180.7h-.1M73.4 180.5h.1M73.5 180.1h.1M73.5 180.1l-.2 .1M73.5 180.7l-.2 .1M73.6 180.5h.1M73.6 180.1l.1 .1M73.6 180.5l-.2 .3M73.7 180.2h.1M73.7 180.2v.2M73.7 180.4h.1M73.7 180.4l-.1 .1"/>
<path d="M73.8 180.2h.1M73.8 180.5v.1M73.8 180.5h.1M73.8 180.2v.1M73.9 180.3h.1M73.9 180.3h-.1M73.9 180.3l-.1 .2M73.9 180.3l.1 .1M73.9 180.3l-.1 .1M74 180.6l-.5 .4M74 180.4l-.3 .2v-.2M74 180.4v.2"/>
<path d="M74 180.3v.1M74 180.3l-.2 .1M74 180.4h.1M74 180.4l-.2 .1M77.2 184.5l70.7 40.8M77.2 183l70.7 40.8M77.2 183v.3l70.8 40.9M77.2 184.1v.4M77.2 184.1l.1-.2 70.7 40.8M77.2 184.1l70.7 40.8M77.3 182.9l-.1 .1M77.3 182.9l.3-.2 70.8 40.9-.2 .2 .2 .1 .2-.1"/>
<path d="M77.3 182.9l70.7 40.8M77.6 183.7l70.7 40.8M77.6 183.6v.1M77.6 183.7l-.1 .3M78.1 182.9l70.7 40.8M78.1 182.9h-.1M78.2 182.3l70.8 40.8M78.2 182.3l-.1 .2 70.7 40.8M78.3 182.6l-.2 .3M78.5 182.1l70.8 40.8M78.5 182.1l-.3 .2M78.5 182.1l70.8 40.9"/>
<path d="M254.1 195.4h130.6v28h-130.6zM280.5 195.4v28M358.6 195.4v28M152.7 218.8a.35 .35 0 0 1 .4-.2 .35 .35 0 0 1 .2 .5 .36 .36 0 0 1-.4 .1 .36 .36 0 0 1-.2-.4zM152.8 219.2v.5l.2 .1 .2-.1 .1-.5M152.8 219.7l.1 .1M152.9 218.8v.2M153 218.7a.34 .34 0 0 0-.4 .3 .34 .34 0 0 0 .5 .3 .29 .29 0 0 0 .3-.2 .29 .29 0 0 0-.1-.4M153.1 218.8v.2M153.1 218.8h-.2M153.1 219h-.1M153.1 219h.1"/>
<path d="M153.2 219.7l-.3 .1M254.1 200.8h130.6M254.1 206.3h130.6M254.1 211.7h130.6M254.1 218h130.6M147.9 223.8v.4h.1M147.9 224.9v.4M148 223.7l-.1 .1M148 224.2l.2-.2 .1 .1v.4M148 224.7l-.1 .2M148 224.7v.2h.2M148 224.2l.4 .1"/>
<path d="M148 224.1l.4 .2M148 224.8l.2 .1M148.3 224.8l.1 .1M148.3 223.5l-.3 .2M148.3 223.7l.3 .1M148.3 224.3h.1M148.3 224.5l-.1 .4M148.3 223.6l.3 .2M148.4 224.9l-.1 .3-.4 .1M148.5 224l.2-.1a.21 .21 0 0 1 0 .3 .21 .21 0 0 1-.3 0zM148.6 223.8h.1M148.7 224.4l.3 .2"/>
<path d="M148.8 223.7l-.2 .1M148.8 223.3l.2-.1v.2M148.9 224h.1M148.9 223.3l.1 .1M148.9 223.9l.4 .2v.4l-.3 .3-.5-.3M148.9 224.1l.3 .2M149 223.1l-.2 .2M149 224.6l-.2 .1M149 224.6l-.2-.3-.2 .1-.4 .6 .2-.1M149 223.4l-.2 .3M149 223.5l.2 .1M149.2 223.6v-.2l-.3 .3v.5l.3 .1"/>
<path d="M149.2 224v.3M149.3 223v.3l-.1 .3M149.3 223l-.3 .1M150.3 220.6a.37 .37 0 0 0-.7 0 .37 .37 0 0 0 .3 .5 .38 .38 0 0 1-.2-.4 .38 .38 0 0 1 .5-.3l.1 .3M150.6 220.9l-.5-.3-.3 .1v.3l.6 .3M150.7 221v-.1a.21 .21 0 0 0-.4 .1 .2 .2 0 0 0 .2 .3M150.7 221h.1M151.7 223.3h.1M151.7 223.1l.1 .2M151.8 223.3l1.3 .8M152.5 226.4v.1M152.5 226.5h.1"/>
<path d="M152.5 226.4h.1M152.5 226.5l.2 .2M152.6 226.5h.1M152.6 226.4l.1-.1-.2 .1M152.6 226.5v.1M152.7 226.6h.1M152.7 226.6v.1M152.7 226.2v.2M152.7 226.4h.1M152.7 226.4l-.1 .1M152.8 226.4v.1M152.8 226.4l-.2 .1"/>
<path d="M152.8 226.6h.1M152.8 226.7h.1M152.8 226.5l-.1 .1M152.8 226.1v.3M152.8 226.4h.1M152.8 226.5h.1M152.8 226.1h.1M152.8 226.2h.4l-.3 .1zM152.8 226.6v.1M152.9 226.7h.1M152.9 226.5l-.2 .1M152.9 226.6h-.2"/>
<path d="M152.9 226.5l-.1 .1M152.9 226.5v.1M152.9 226.6v.1M152.9 226.6v.2l-.1-.2M152.9 226.4h.2M152.9 226.6h.1M152.9 226.4v.2M152.9 222.4l.2 .2M153 226h.1M153 226l-.2 .1M153 226.6h.1M153 226.6h-.2"/>
<path d="M153 222.3l-.1 .1M153 222.3l-1.2 .8 1.1-.7M153 222.3l.2 .1M153.1 226l.1 .1M153.1 226.4l-.2 .2M153.1 222.6v1.5M153.2 226.1h.1M153.2 222.4l-.1 .2M153.2 226.1v.2M153.2 226.3h.1M153.2 226.3l-.1 .1M153.3 226.1v.1"/>
<path d="M153.3 226.1h-.1M153.3 226.1h.1M153.3 226.4h.1M153.3 226.2v.2M153.4 226.1l-.1 .1M153.4 226.1v.1M153.4 226.2h-.1M153.4 226.2l-.1 .1M153.5 226.2v.1M153.5 226.2l-.2 .1M153.5 226.5l-.5 .4-.3-.2M153.5 226.3l-.3 .2v-.2"/>
<path d="M153.5 226.3v.2M153.5 226.3l-.2 .1M153.5 226.3h.1M153.5 222.9l.2 .1M153.6 223.6l.1 .1M153.6 222.3l.1 .2M153.6 222.3h.1M153.6 223.6h.1M153.7 222.8l-.2 .4M153.7 222.8l.2 .1M153.8 223.5h.1M153.8 222.2h.1"/>
<path d="M153.8 223.5l-.2 .1M153.8 222.2l-.2 .1M153.9 222.2l-.2 .3v-.2M153.9 223.5l-.2 .2v-.1M153.9 222.2l-.2 .1M153.9 223.5l-.2 .1M153.9 222.7v-.1a.28 .28 0 0 0-.3 0 .28 .28 0 0 0-.1 .3v.3M153.9 222.9a.25 .25 0 0 1-.1 .4 .25 .25 0 0 1-.3-.1M153.9 222.7l-.2-.1v.2M153.9 222.7v.2M154 221.7l.3 .1M154 221.7l.2 .1"/>
<path d="M154 221.7l-1 .6M154.2 221.8l.1 1.6-1.2 .7M154.2 221.8l-1 .6M155.1 221.3l.2 .2M155.6 221.3h.3M155.9 221.3l.1 .1M156 224.7h.1M156 224.6l.1 .1M156 224.6v.1M156 224.7v.1M156 224.5h.1M156 224.5v.1"/>
<path d="M156 224.6h.1M156 224.3h.1M156 224.3v.1M156 224.8h.1M156 224.4v.1M156 224.8l.1 .1M156 224.4h.1M156 224.4l.2 .1M156.1 224.2l-.1 .1M156.1 224.2h.1M156.1 224.7v.2M156.1 224.5v.2"/>
<path d="M156.1 224.7h.2M156.1 224.2l.1 .1-.2 .1M156.2 224.1h.1M156.2 224.5h-.1M156.2 224.5h.1M156.2 224.1l.2 .1M156.2 224.1l-.1 .1M156.3 224.7l.1 .2M156.3 224.5v.2M156.3 222.1h.2M156.4 224.9h-.3M156.5 224.4l.2 .1-.2 .3z"/>
<path d="M156.6 224.1h.1M156.6 224.1h-.4M156.7 224.3l.1 .1M156.7 224.3l-.4 .2M156.7 224.1v.2M156.7 224.1l.1 .6-.4 .2M156.9 221.3l-.1 .1M156.9 221.3h.3M157.7 221.3l-.3 .2M157.7 221.3h.1"/>
<circle cx="189.3" cy="49.2" r="4.9"/>
<circle cx="189.3" cy="73.2" r="4.9"/>
<circle cx="70.3" cy="86.7" r=".18"/>
<circle cx="73.5" cy="84.5" r=".18"/>
<circle cx="152.8" cy="99.6" r="4.9"/>
<circle cx="189.3" cy="97.5" r="4.9"/>
<circle cx="231" cy="86.8" r="25"/>
<circle cx="340" cy="81.2" r=".08"/>
<circle cx="150.5" cy="133" r=".18"/>
<circle cx="153" cy="130.4" r=".18"/>
<circle cx="70.3" cy="174.8" r=".18"/>
<circle cx="73.1" cy="176.9" r="5"/>
<circle cx="73.5" cy="173" r=".16"/>
<circle cx="153" cy="218.9" r=".16"/>
<circle cx="150.6" cy="221.1" r=".18"/>
</g>
<path d="M70.3 174.8l5.6 3.2M73.5 180.3v-6.4" fill="none" stroke="#000" stroke-width=".2" stroke-dasharray="6.3 1.3 1.3 1.3" stroke-dashoffset="3.2" stroke-linecap="butt"/>
<path d="M217 76.5l27.8 16.1M232.9 104.1v-32.1" fill="none" stroke="#000" stroke-width=".2" stroke-dasharray="6.3 1.3 1.3 1.3" stroke-dashoffset="2.4" stroke-linecap="butt"/>
<g fill="none" stroke="#c0c0c0" stroke-width=".2">
<path d="M15 5h400v287h-400zM20 10h390v277h-390zM65 5v5M115 5v5M165 5v5M215 5v10M265 5v5M315 5v5M365 5v5M15 48.5h5M410 48.5h5M15 98.5h5"/>
<path d="M410 98.5h5M15 148.5h10M405 148.5h10M15 198.5h5M410 198.5h5M263.8 231.8v17M310.6 231.8v38.2M328.8 231.8v55.2M328.8 238.1h81.2M380.8 231.8v6.3M410 231.8h-180v55.2M15 248.5h5"/>
<path d="M230 248.8h180M230 257.3h98.8M230 253h98.8M237.8 248.8v38.2M257 248.8v38.2M274.4 248.8v38.2M284.6 248.8v38.2M295 248.8v17M410 248.5h5M230 265.8h98.8M230 261.5h98.8M230 278.5h54.6"/>
<path d="M230 274.3h54.6M230 270h180M397 278.5h13M397 270v12.8M65 287v5M115 287v5M165 287v5M215 282v10M230 282.8h180M265 287v5M315 287v5M365 287v5"/>
<path d="M373 282.8v4.2"/>
</g>
<g fill="#000">
<path d="M138.6 116.3l.6 .5-2.6 2.5z"/>
<path d="M227.7 65.8l3.1 1.8-3.4-1.1zM223.1 84.1l3.3 1.5-3.5-.8zM228 103.3l3.4 .9-3.5-.2z"/>
</g>
<g font-size="8.5">
<text x="207.8" y="127.7">DETALHE A</text>
<text x="80.6" y="179.2">A</text>
<text x="337" y="279.7">Estrutura Base</text>
</g>
<g font-size="5.3">
<text x="41" y="9.5">8</text>
<text x="88.5" y="9.5">7</text>
<text x="138.5" y="9.5">6</text>
<text x="188.5" y="9.5">5</text>
<text x="238.5" y="9.5">4</text>
<text x="288.5" y="9.5">3</text>
<text x="338.5" y="9.5">2</text>
<text x="386" y="9.5">1</text>
<text x="16.2" y="31.3">F</text>
<text x="411.2" y="31.3">F</text>
<text x="16.1" y="75.5">E</text>
<text x="411.1" y="75.5">E</text>
<text x="15.5" y="125.5">D</text>
<text x="410.5" y="125.5">D</text>
<text x="15.4" y="175.5">C</text>
<text x="410.4" y="175.5">C</text>
<text x="16" y="225.5">B</text>
<text x="411" y="225.5">B</text>
<text x="15.5" y="269.8">A</text>
<text x="410.5" y="269.8">A</text>
<text x="41" y="291.5">8</text>
<text x="88.5" y="291.5">7</text>
<text x="138.5" y="291.5">6</text>
<text x="188.5" y="291.5">5</text>
<text x="238.5" y="291.5">4</text>
<text x="288.5" y="291.5">3</text>
<text x="338.5" y="291.5">2</text>
<text x="386" y="291.5">1</text>
</g>
<g font-size="4.7">
<text x="188" y="50.9">4</text>
<text x="188" y="74.8">2</text>
<text x="151.5" y="101.3">1</text>
<text x="188" y="99.2">3</text>
<text x="215" y="135.9">ESCALA 1 : 2</text>
</g>
<text font-size="3.9" x="400.9" y="275.5">A3</text>
<g font-size="2.8">
<text x="259.7" y="199.2">Nº DO ITEM</text>
<text x="315.8" y="199.2">PEÇA</text>
<text x="368.4" y="199.2">QTD.</text>
<text x="266.5" y="209.8">2</text>
<text x="266.5" y="204.6">1</text>
<text x="290.6" y="204.6">Perfil de Alumínio V-Slot 20x20 de 1000 mm</text>
<text x="303.4" y="209.8">Cantoneira para V-Slot</text>
<text x="370.9" y="209.8">4</text>
<text x="370.9" y="204.6">4</text>
<text x="266.5" y="215.6">3</text>
<text x="288" y="215.6">Porca Martelo para V-Slot 20x20 com Furo M5</text>
<text x="370.9" y="215.6">8</text>
<text x="266.5" y="221.7">4</text>
<text x="301.3" y="221.7">Parafuso Allen M5 de 8mm</text>
<text x="370.9" y="221.7">8</text>
</g>
<g font-size="2">
<text x="230.6" y="234.6">SE NÃO ESPECIFICADO:</text>
<text x="230.6" y="237.1">DIMENSÕES EM MILÍMETROS</text>
<text x="230.6" y="239.6">ACABAM. SUPERFÍCIE:</text>
<text x="264.4" y="234.6">ACABAMENTO:</text>
<text x="311.3" y="234.5">REBARBAR E</text>
<text x="311.3" y="237">QUEBRAR</text>
<text x="311.3" y="239.5">ARESTAS</text>
<text x="342.6" y="236">NÃO MUDAR ESCALA DO DESENHO</text>
<text x="383.3" y="236.2">REVISÃO</text>
<text x="230.6" y="242.1">TOLERÂNCIAS:</text>
<text x="232.2" y="244.6">LINEAR:</text>
<text x="311.3" y="242">AGUDAS</text>
<text x="232.2" y="247.1">ANGULAR:</text>
<text x="244.3" y="252">NOME</text>
<text x="260" y="251.9">ASSINATURA</text>
<text x="277.2" y="251.9">DATA</text>
<text x="330.2" y="251.9">TÍTULO:</text>
<text x="230.2" y="256.1">DESEN.</text>
<text x="230.4" y="260.3">VERIF.</text>
<text x="230.4" y="264.4">APROV.</text>
<text x="230.5" y="268.8">MANUF.</text>
<text x="230.7" y="273.1">QUALID</text>
<text x="285.7" y="272.5">MATERIAL:</text>
<text x="330.1" y="272.5">DES. Nº</text>
<text x="285.6" y="285.5">PESO:</text>
<text x="330.1" y="285.6">ESCALA:1:10</text>
<text x="374.5" y="285.6">FOLHA 1 DE 1</text>
</g>
</svg>
